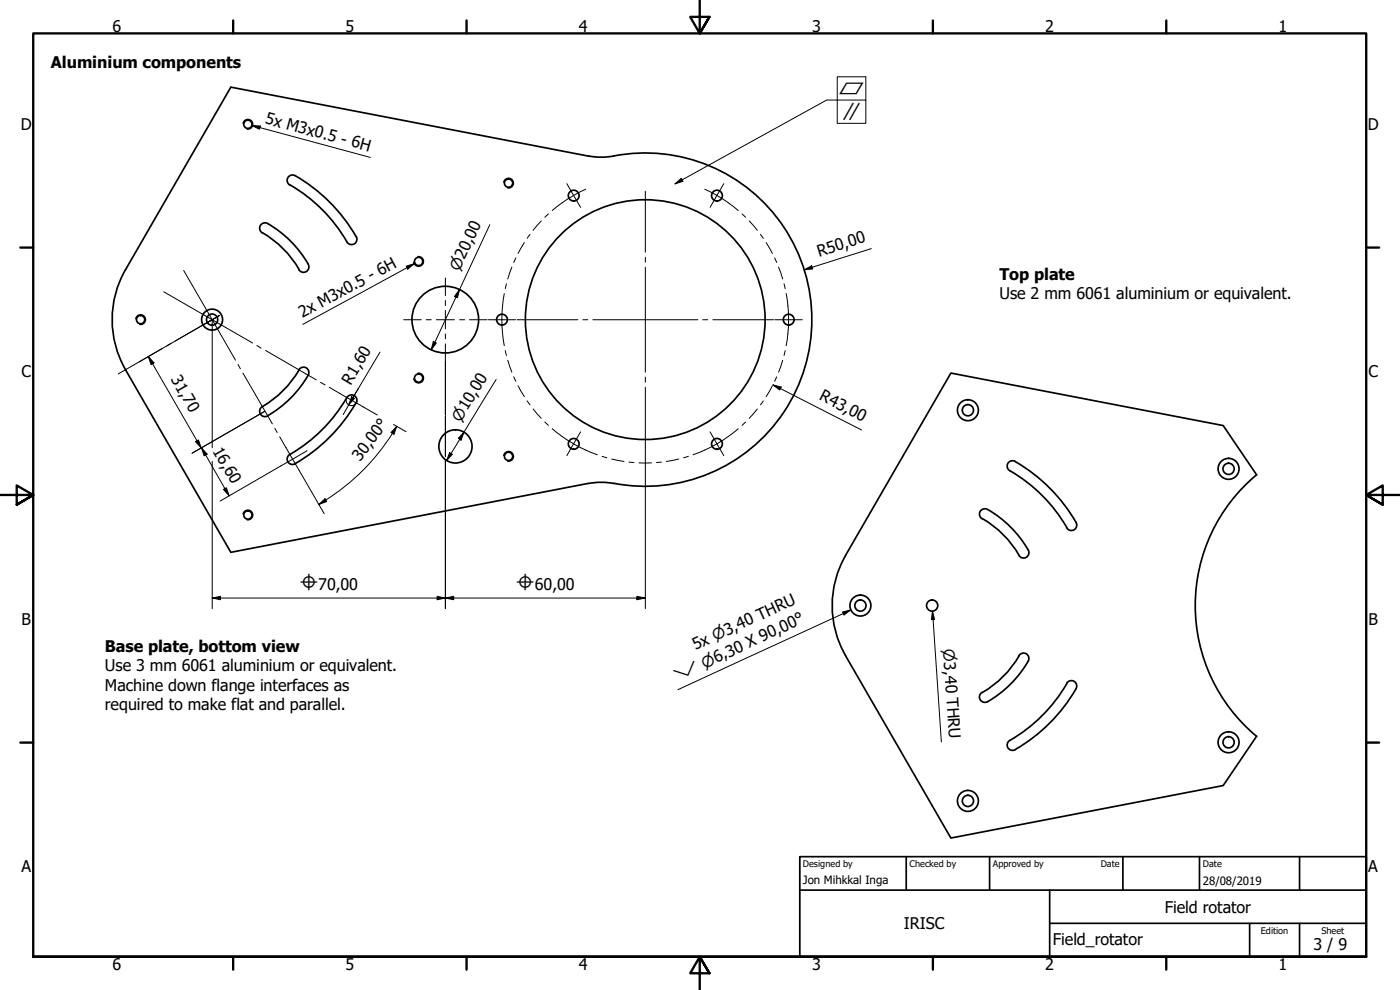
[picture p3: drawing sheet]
<svg xmlns="http://www.w3.org/2000/svg" width="420mm" height="297mm" viewBox="0 0 420 297" stroke-linecap="round" stroke-linejoin="round" font-family="sans-serif">
<!-- layer: Visible (ISO) -->
<g fill="none" stroke="#000" stroke-width=".51">
<path d="M87 55.5a1.62 1.62 0 0 1-.6-2.2 1.62 1.62 0 0 1 2.2-.6 49.7 49.7 0 0 1 18.3 18.3M87 55.5a47.3 47.3 0 0 1 17.4 17.4 1.62 1.62 0 0 0 2.1 .2 1.62 1.62 0 0 0 .4-2.1M78.7 69.8a30.1 30.1 0 0 1 11.1 11M80.3 67.1a33.3 33.3 0 0 1 12.2 12.2M80.3 67.1a1.62 1.62 0 0 0-2.2 .6 1.62 1.62 0 0 0 .6 2.2M92.5 79.3a1.62 1.62 0 0 1-.6 2.2 1.62 1.62 0 0 1-2.2-.6M37.7 80.9a30.1 30.1 0 0 0 0 30l31.6 54.8 107.4-20.6a24.4 24.4 0 0 1 10 .3 50 50 0 0 0 56.9-51.6 50 50 0 0 0-61.1-46.7h-3.3l-2.5-.3-107.4-20.7-31.6 54.8M89.7 111a1.62 1.62 0 0 1 2.2-.6 1.62 1.62 0 0 1 .6 2.2M89.8 111a31 31 0 0 1-11.4 11.3 1.62 1.62 0 0 0-.1 2.1 1.62 1.62 0 0 0 2 .4M92.5 112.6a33.3 33.3 0 0 1-12.2 12.1M87 136.3a1.62 1.62 0 0 0-.6 2.3 1.62 1.62 0 0 0 2.2 .6M106.9 120.8a49.9 49.9 0 0 1-18.3 18.3"/>
<path d="M106.9 120.9a1.63 1.63 0 0 0-.6-2.2 1.63 1.63 0 0 0-2.2 .6 46.7 46.7 0 0 1-17.1 17.1M304.7 138.4a1.62 1.62 0 0 0-2.2 .6 1.62 1.62 0 0 0 .6 2.2M304.7 138.5a49 49 0 0 1 18.4 18.7 1.62 1.62 0 0 1-1 1.9 1.62 1.62 0 0 1-2-.7M294.8 155.6a30.2 30.2 0 0 1 11.2 11.4 1.62 1.62 0 0 0 2.2 .1 1.62 1.62 0 0 0 .4-2.1M296.4 152.9a1.62 1.62 0 0 0-2.2 .5 1.62 1.62 0 0 0 .6 2.3M296.4 152.8a33.3 33.3 0 0 1 12.2 12.2M303.1 141.2a46.7 46.7 0 0 1 17.1 17.1M377.1 142.5l-10-14.8-81.7-15.8-31.7 54.8M377.1 142.4a51 51 0 0 0 0 78.5M253.8 166.7a30 30 0 0 0 0 30l31.6 54.7 81.7-15.7 10-14.8M294.4 208a29.9 29.9 0 0 0 11.6-11.6 1.62 1.62 0 0 1 2.2-.1 1.62 1.62 0 0 1 .4 2 32.2 32.2 0 0 1-12.6 12.4 1.62 1.62 0 0 1-1.8-.8 1.62 1.62 0 0 1 .2-1.9zM320.1 205a1.62 1.62 0 0 1 2.2-.6 1.62 1.62 0 0 1 .6 2.2 49.9 49.9 0 0 1-18.2 18.3"/>
<path d="M320.2 205a46.7 46.7 0 0 1-17.1 17.1M303.1 222.1a1.62 1.62 0 0 0-.6 2.2 1.62 1.62 0 0 0 2.2 .6"/>
<circle cx="74.4" cy="37.3" r="1.24"/>
<circle cx="152.6" cy="54.9" r="1.24"/>
<circle cx="172.2" cy="58.7" r="1.62"/>
<circle cx="215.2" cy="58.7" r="1.62"/>
<circle cx="125.6" cy="78.4" r="1.24"/>
<circle cx="42.2" cy="95.9" r="1.24"/>
<circle cx="63.7" cy="95.9" r="1.68"/>
<circle cx="63.7" cy="95.9" r="3.1"/>
<circle cx="133.6" cy="95.9" r="10"/>
<circle cx="150.7" cy="95.9" r="1.62"/>
<circle cx="193.6" cy="95.9" r="36"/>
<circle cx="236.7" cy="95.9" r="1.62"/>
<circle cx="125.6" cy="113.4" r="1.24"/>
<circle cx="136.7" cy="133.9" r="5"/>
<circle cx="152.6" cy="136.9" r="1.24"/>
<circle cx="172.2" cy="133.2" r="1.62"/>
<circle cx="215.2" cy="133.2" r="1.62"/>
<circle cx="290.5" cy="123.1" r="3.1"/>
<circle cx="290.5" cy="123.1" r="1.68"/>
<circle cx="74.4" cy="154.5" r="1.24"/>
<circle cx="368.7" cy="140.7" r="3.1"/>
<circle cx="368.7" cy="140.7" r="1.68"/>
<circle cx="258.2" cy="181.7" r="3.1"/>
<circle cx="258.2" cy="181.7" r="1.68"/>
<circle cx="279.7" cy="181.7" r="1.68"/>
<circle cx="368.7" cy="222.7" r="3.1"/>
<circle cx="368.7" cy="222.7" r="1.68"/>
<circle cx="290.5" cy="240.3" r="3.1"/>
<circle cx="290.5" cy="240.3" r="1.68"/>
</g>
<!-- layer: Visible Narrow (ISO) -->
<path d="M72.9 37a1.49 1.49 0 0 1 1.7-1.2 1.49 1.49 0 0 1 1.3 1.8 1.49 1.49 0 0 1-1.8 1.2M151.2 54.7a1.49 1.49 0 0 1 1.7-1.2 1.49 1.49 0 0 1 1.2 1.7 1.49 1.49 0 0 1-1.7 1.2M125.4 77a1.49 1.49 0 0 1 1.7 1.2 1.49 1.49 0 0 1-1.2 1.7 1.49 1.49 0 0 1-1.7-1.2M40.7 95.6a1.49 1.49 0 0 1 1.8-1.2 1.49 1.49 0 0 1 1.2 1.8 1.49 1.49 0 0 1-1.8 1.2M125.4 112a1.49 1.49 0 0 1 1.7 1.2 1.49 1.49 0 0 1-1.2 1.7 1.49 1.49 0 0 1-1.7-1.2M151.2 136.7a1.49 1.49 0 0 1 1.7-1.2 1.49 1.49 0 0 1 1.2 1.7 1.49 1.49 0 0 1-1.7 1.2M72.9 154.3a1.49 1.49 0 0 1 1.7-1.3 1.49 1.49 0 0 1 1.3 1.8 1.49 1.49 0 0 1-1.8 1.2" fill="none" stroke="#000" stroke-width=".38"/>
<!-- layer: Border (ISO) -->
<g fill="none" stroke="#000" stroke-width=".7">
<path d="M70 6.1v3.9M140 6.1v3.9M210 0v10l-2.9-4.9h5.8l-2.9 4.9 2.9-4.9M280 6.1v3.9M350 6.1v3.9M6.1 74.3h3.9M410 74.3h3.9M0 148.5h10l-5-2.8v5.7l5-2.9-5 2.9M420 148.5h-10l5-2.8v5.7l-5-2.9 5 2.9M6.1 222.8h3.9M410 222.8h3.9M10 287.1v-277.1h400v277.1h-400h400"/>
<path d="M70 287.1v3.8M140 287.1v3.8M212.9 292l-2.9-4.9 2.9 4.9h-5.8l2.9-4.9v9.9M280 287.1v3.8M350 287.1v3.8"/>
</g>
<!-- layer: Title (ISO) -->
<path d="M240 257h170v30.1h-170zM272 257v10.1M297 257v10.1M337 257v10.1M360 257v10.1M390 257v10.1M240 267.1h170M315 277h95M315 267.1v20M375 277v10.1M390 277v10.1" fill="none" stroke="#000" stroke-width=".51"/>
<!-- layer: Center Mark (ISO) -->
<g fill="none" stroke="#000" stroke-width=".3">
<path d="M170.1 55.1l4.1 7.1M193.7 57.4v18.3M217.2 55.1l-4.1 7.1M193.7 77.2v1.5M61.5 97.1l2.2-1.2-11.1 6.4M65.8 94.7l-2.1 1.2 2.1-1.2M121.2 95.9h5.2M127.9 95.9h1.5M130.9 95.9h5.5M133.7 83.4v5.3M133.7 90.2v1.5M133.7 93.1v5.6"/>
<path d="M137.9 95.9h1.5M140.9 95.9h5.3M146.6 95.9h8.1M155.2 95.9h18.2M174.9 95.9h1.5M177.9 95.9h31.5M193.7 80.2v31.5M210.9 95.9h1.5M213.9 95.9h18.3M232.5 95.9h8.3M48.7 104.6l-13.2 7.6M51.3 103l-1.3 .8"/>
<path d="M107.6 116.5l-4.6 7.9M133.7 100.2v1.4M133.7 103.2v5.2M193.7 113.1v1.6M193.7 116.2v18.2M92.1 135.2l-7.8 4.6M174.2 129.6l-4.1 7.1M213.1 129.6l4.1 7.1"/>
</g>
<!-- layer: Dimension (ISO) -->
<g fill="none" stroke="#000" stroke-width=".3">
<path d="M147 67.4l-17.6 37.6M261.5 74.6l-20.1 6.3M63.5 96l-21.7 12.6M63.7 96.1v38.3M137.9 86.9l-.6 2.4-.9-.4zM241.4 80.9l2.2-1.2 .3 1zM44.5 107l1.7 1.9-.9 .5zM44.5 107l15.9 27.4M104.1 119.4a1.62 1.62 0 0 0 .5 2M105.5 119l.9 .6-1.8 1.9zM114 105.6l-9.4 15.9M130 102.5l.9 .4-1.5 2.1z"/>
<path d="M133.7 108.4v16.2M148.9 113.8l-14.9 24.4M232 115.5l2.4 .6-.4 .9zM232 115.5l26.6 13.5M58.7 132.5l.9-.5 .8 2.4zM60.5 134.4l1.7 1.9-.9 .5zM60.5 134.4l8.3 14.4M63.7 138.4v44.2M79.4 123.4l-21.8 12.6M84.3 139.8l-18.3 10.6M106.9 121a1.62 1.62 0 0 1-2.1 .5M107.1 120.3l-.1 .5"/>
<path d="M109 122.1l4.2 2.4M118.1 127.4l3.8 2.1M119.1 127.9l-.9 2.4-.9-.5zM119.1 127.9a65.4 65.4 0 0 1-23.4 23.5M133.7 125v12M133.7 137.8v44.8M134.9 135.8l.9 .5-1.8 1.9zM139.3 129.7l-.9 2.4-.9-.6zM193.7 134.4v48.2M67.1 146.9l.8-.5 .9 2.4zM89.9 141.3l7.4 12.8M95.7 151.4l1.8-1.7 .5 .8z"/>
<path d="M63.7 179.4l2.5-.5v1zM63.7 179.4h130M131.2 178.9l2.5 .5-2.5 .5zM133.7 179.4l2.4-.5v1zM191.1 178.9l2.6 .5-2.6 .5z"/>
</g>
<g fill="#000">
<path d="M241.4 80.9l2.2-1.2 .3 1z" fill-rule="evenodd"/>
<path d="M137.9 86.9l-.6 2.4-.9-.4z" fill-rule="evenodd"/>
<path d="M44.5 107l1.7 1.9-.9 .5z" fill-rule="evenodd"/>
<path d="M105.5 119l.9 .6-1.8 1.9z" fill-rule="evenodd"/>
<path d="M130 102.5l.9 .4-1.5 2.1z" fill-rule="evenodd"/>
<path d="M232 115.5l2.4 .6-.4 .9z" fill-rule="evenodd"/>
<path d="M58.7 132.5l.9-.5 .8 2.4z" fill-rule="evenodd"/>
<path d="M60.5 134.4l1.7 1.9-.9 .5z" fill-rule="evenodd"/>
<path d="M119.1 127.9l-.9 2.4-.9-.5z" fill-rule="evenodd"/>
<path d="M134.9 135.8l.9 .5-1.8 1.9z" fill-rule="evenodd"/>
<path d="M139.3 129.7l-.9 2.4-.9-.6z" fill-rule="evenodd"/>
<path d="M67.1 146.9l.8-.5 .9 2.4z" fill-rule="evenodd"/>
<path d="M95.7 151.4l1.8-1.7 .5 .8z" fill-rule="evenodd"/>
<path d="M63.7 179.4l2.5-.5v1z" fill-rule="evenodd"/>
<path d="M131.2 178.9l2.5 .5-2.5 .5z" fill-rule="evenodd"/>
<path d="M133.7 179.4l2.4-.5v1z" fill-rule="evenodd"/>
<path d="M191.1 178.9l2.6 .5-2.6 .5z" fill-rule="evenodd"/>
</g>
<!-- layer: Centerline (ISO) -->
<g fill="none" stroke="#000" stroke-width=".3">
<path d="M175.8 56.8a43 43 0 0 0-10.1 6.4M211.5 56.8a43 43 0 0 1 10.1 6.4M154.8 77.4l-.6 1.3M157.4 72.8l-1.9 3.2M159.1 70.3l-.9 1.2M162.5 66.3l-2.5 2.8M164.6 64.2l-1.1 1M222.7 64.2l1.1 1M224.8 66.3l2.5 2.8M228.2 70.3l.9 1.2M229.9 72.8l1.9 3.2M232.5 77.4l.6 1.4"/>
<path d="M49.1 87.6l26.7 15.3M55.1 81.1l15.6 27M151.3 88.1a43 43 0 0 0 0 15.6M152 85.1l-.4 1.5M153.6 80.1l-1.2 3.6M233.7 80.1l1.2 3.6M235.3 85.2l.3 1.4M235.9 88.1a43 43 0 0 1 0 15.6M71.4 109.3l.7 1.4M72.9 111.9l8.8 15.3M77.1 103.7l1.3 .7M79.7 105.1l15.2 8.9"/>
<path d="M96.2 114.7l1.3 .8M98.8 116.2l3.2 1.9M101.9 118l7.1 4.1M151.6 105.2l.4 1.5M152.4 108.1l1.2 3.6M154.2 113l.6 1.4M155.5 115.8l1.9 3.2M231.8 115.8l-1.9 3.2M233.1 113.1l-.6 1.3M234.9 108.1l-1.2 3.6M235.6 105.2l-.3 1.5M82.5 128.5l.7 1.3"/>
<path d="M83.9 131l6 10.3M158.2 120.3l.9 1.2M160 122.7l2.4 2.8M163.5 126.6l1.1 1M165.7 128.6a43 43 0 0 0 13.6 7.8M180.7 136.9l1.4 .5M183.6 137.7l3.7 .7M188.8 138.6l1.5 .2M191.8 138.9h3.7M198.5 138.6l-1.5 .2M203.7 137.7l-3.7 .8M206.6 136.9l-1.5 .5"/>
<path d="M221.6 128.6a43 43 0 0 1-13.6 7.9M223.8 126.6l-1.1 1M227.3 122.7l-2.5 2.8M229.1 120.3l-.9 1.2"/>
</g>
<!-- layer: Symbol (ISO) -->
<path d="M75.6 37.6l2.6 .2-.3 1zM75.6 37.6l35.5 9.6M259.8 30v-7h-8.5v14h8.5v-7h-11.7l-45.5 25.2M202.6 55.2l1.9-1.7 .5 .9zM121.9 79.9l2.4-.8-1.9 1.7zM124.3 79.1l-33.4 18.2M252.9 183.6l2.4-.6-2 1.5zM255.3 183l-51.8 23.9M279.8 183.4l.7 2.5h-1zM279.8 183.4l2.7 39.2" fill="none" stroke="#000" stroke-width=".3"/>
<g fill="#000">
<path d="M75.6 37.6l2.6 .2-.3 1z" fill-rule="evenodd"/>
<path d="M202.6 55.2l1.9-1.7 .5 .9z" fill-rule="evenodd"/>
<path d="M121.9 79.9l2.4-.8-1.9 1.7z" fill-rule="evenodd"/>
<path d="M252.9 183.6l2.4-.6-2 1.5z" fill-rule="evenodd"/>
<path d="M279.8 183.4l.7 2.5h-1z" fill-rule="evenodd"/>
</g>
<g font-size="4.8">
<text x="33.7" y="9.6">6</text>
<text x="103.7" y="9.6">5</text>
<text x="173.7" y="9.6">4</text>
<text x="243.7" y="9.6">3</text>
<text x="313.7" y="9.6">2</text>
<text x="383.7" y="9.6">1</text>
<text x="15.3" y="20.5">Aluminium components</text>
<text x="6.2" y="38.9">D</text>
<text x="79.4" y="37" transform="rotate(15 79.4 37)">5x M3x0.5 - 6H</text>
<text x="410.5" y="38.9">D</text>
<text x="245.8" y="77" transform="rotate(-17 245.8 77)">R50,00</text>
<text x="300" y="84.1">Top plate</text>
<text x="300" y="89.8">Use 2 mm 6061 aluminium or equivalent.</text>
<text x="90.8" y="95.6" transform="rotate(-29 90.8 95.6)">2x M3x0.5 - 6H</text>
<text x="6.4" y="113.1">C</text>
<text x="51.2" y="113.8" transform="rotate(60 51.2 113.8)">31,70</text>
<text x="410.7" y="113.1">C</text>
<text x="105.3" y="115.7" transform="rotate(-59 105.3 115.7)">R1,60</text>
<text x="245.7" y="119.7" transform="rotate(27 245.7 119.7)">R43,00</text>
<text x="63.7" y="135.2" transform="rotate(60 63.7 135.2)">16,60</text>
<text x="108.1" y="138.5" transform="rotate(-53 108.1 138.5)">30,00°</text>
<text x="6.4" y="187.4">B</text>
<text x="410.7" y="187.4">B</text>
<text x="31.5" y="195.6">Base plate, bottom view</text>
<text x="208.7" y="195.1" transform="rotate(-25 208.7 195.1)">5x ⌀3,40 THRU</text>
<text x="31.5" y="201.4">Use 3 mm 6061 aluminium or equivalent.</text>
<text x="31.5" y="207.2">Machine down flange interfaces as</text>
<text x="31.5" y="212.9">required to make flat and parallel.</text>
<text x="6.4" y="261.7">A</text>
<text x="410.7" y="261.7">A</text>
<text x="349.6" y="273.9">Field rotator</text>
<text x="271.3" y="278.8">IRISC</text>
<text x="316" y="283.5">Field_rotator</text>
<text x="394.2" y="285">3 / 9</text>
<text x="33.7" y="290.9">6</text>
<text x="103.7" y="290.9">5</text>
<text x="173.7" y="290.9">4</text>
<text x="243.7" y="290.9">3</text>
<text x="313.7" y="290.9">2</text>
<text x="383.7" y="290.9">1</text>
</g>
<g font-size="4.6">
<text x="251.7" y="28.2">⏥</text>
<text x="252.8" y="36.1">∥</text>
<text x="137.8" y="81.5" transform="rotate(-65 137.8 81.5)">⌀20,00</text>
<text x="138.2" y="126.8" transform="rotate(-59 138.2 126.8)">⌀10,00</text>
<text x="89.9" y="177">⌖70,00</text>
<text x="154.8" y="177">⌖60,00</text>
<text x="283" y="194.8" transform="rotate(86 283 194.8)">⌀3,40 THRU</text>
<text x="211.5" y="200.6" transform="rotate(-25 211.5 200.6)">⌀6,30 X 90,00°</text>
<text x="203.1" y="204.4" transform="rotate(-25 203.1 204.4)">⌵</text>
</g>
<g font-size="3.4">
<text x="241" y="265.4">Jon Mihkkal Inga</text>
<text x="361" y="265.5">28/08/2019</text>
</g>
<g font-size="2.7">
<text x="241" y="260.1">Designed by</text>
<text x="273" y="260.1">Checked by</text>
<text x="298" y="260.1">Approved by</text>
<text x="330.3" y="260">Date</text>
<text x="361" y="260">Date</text>
<text x="378.4" y="280.1">Edition</text>
<text x="396.6" y="280.1">Sheet</text>
</g>
</svg>
